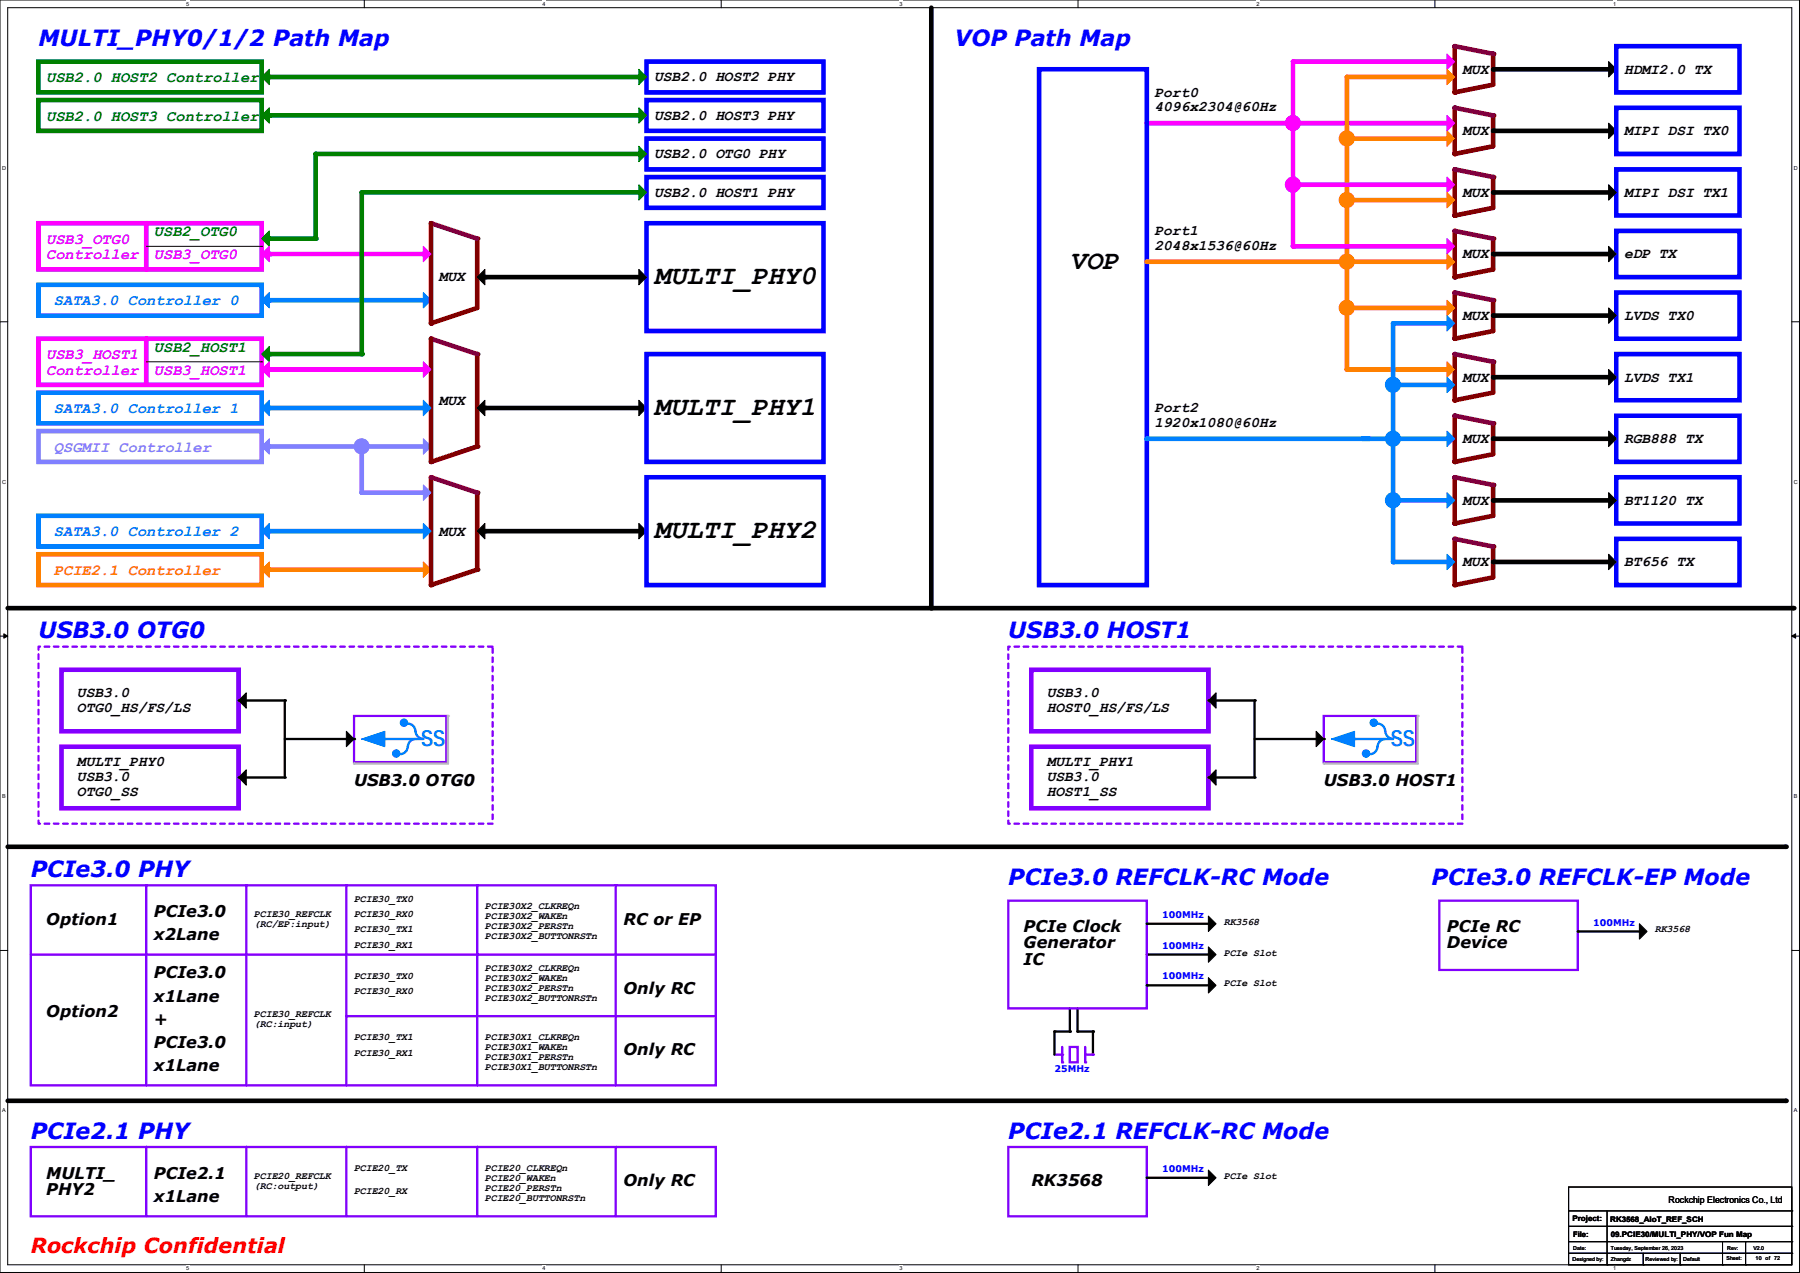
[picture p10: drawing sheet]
<svg xmlns="http://www.w3.org/2000/svg" width="297mm" height="210mm" viewBox="0 0 297 210" stroke-linecap="round" stroke-linejoin="round" font-family="sans-serif">
<path d="M0 0h296.9v209.9h-296.9zM1.3 1.3h294.4v207.4h-294.4z" fill="none" stroke="#000" stroke-width=".17"/>
<g fill="#fff">
<path d="M30.7 .1h.5v1h-.5z"/>
<path d="M30.7 208.8h.5v1h-.5z"/>
</g>
<path d="M60.1 0v1.3M60.1 208.7v1.2" fill="none" stroke="#000" stroke-width=".17"/>
<g fill="#fff">
<path d="M89.5 .1h.5v1h-.5z"/>
<path d="M89.5 208.8h.5v1h-.5z"/>
</g>
<path d="M119 0v1.3M119 208.7v1.2" fill="none" stroke="#000" stroke-width=".17"/>
<g fill="#fff">
<path d="M148.4 .1h.5v1h-.5z"/>
<path d="M148.4 208.8h.5v1h-.5z"/>
</g>
<path d="M177.9 0v1.3M177.9 208.7v1.2" fill="none" stroke="#000" stroke-width=".17"/>
<g fill="#fff">
<path d="M207.3 .1h.5v1h-.5z"/>
<path d="M207.3 208.8h.5v1h-.5z"/>
</g>
<path d="M236.8 0v1.3M236.8 208.7v1.2" fill="none" stroke="#000" stroke-width=".17"/>
<g fill="#fff">
<path d="M266.2 .1h.5v1h-.5z"/>
<path d="M266.2 208.8h.5v1h-.5z"/>
<path d="M.3 27.2h.7v1h-.7z"/>
<path d="M296 27.2h.6v1h-.6z"/>
<path d="M.3 79h.7v1h-.7z"/>
<path d="M296 79h.6v1h-.6z"/>
</g>
<path d="M0 53.1h1.3M295.7 53.1h1.2" fill="none" stroke="#000" stroke-width=".17"/>
<g fill="#fff">
<path d="M.3 130.9h.6v1h-.6z"/>
<path d="M296 130.9h.6v1h-.6z"/>
</g>
<path d="M0 104.9h1.3M295.7 104.9h1.2" fill="none" stroke="#000" stroke-width=".17"/>
<path d="M.6 104.6l.7 .3-.7 .4zM295.7 104.9l.6-.3v.7z" fill="#000" stroke="#000" stroke-width=".17"/>
<g fill="#fff">
<path d="M.3 182.7h.6v1h-.6z"/>
<path d="M296 182.7h.5v1h-.5z"/>
</g>
<path d="M0 156.8h1.3M295.7 156.8h1.2" fill="none" stroke="#000" stroke-width=".17"/>
<path d="M106.7 36.8h29.2v17.8h-29.2z" fill="none" stroke="#00f" stroke-width=".76"/>
<path d="M6.3 47h36.9v5.1h-36.9z" fill="none" stroke="#0080ff" stroke-width=".76"/>
<path d="M6.3 71.1h36.9v5.1h-36.9zM44.4 73.7h25.4" fill="none" stroke="#8080ff" stroke-width=".76"/>
<path d="M6.3 91.4h36.9v5.1h-36.9z" fill="none" stroke="#ff8000" stroke-width=".76"/>
<circle cx="44.4" cy="73.7" r=".38" fill="#8080ff"/>
<path d="M69.8 72.4l1.3 1.3-1.3 1.2z" fill-rule="evenodd" fill="#8080ff" stroke="#8080ff" stroke-width=".17"/>
<path d="M44.4 94h25.4" fill="none" stroke="#ff8000" stroke-width=".76"/>
<circle cx="44.5" cy="94" r=".38" fill="#ff8000"/>
<path d="M69.8 92.7l1.3 1.3-1.3 1.2z" fill-rule="evenodd" fill="#ff8000" stroke="#ff8000" stroke-width=".17"/>
<path d="M59.7 73.7v7.6" fill="none" stroke="#8080ff" stroke-width=".76"/>
<circle cx="59.7" cy="81.3" r=".38" fill="#8080ff"/>
<path d="M80 45.7h25.4M80 87.6h25.4" fill="none" stroke="#000" stroke-width=".76"/>
<g fill="#000">
<circle cx="80" cy="45.7" r=".38"/>
<circle cx="80" cy="87.6" r=".38"/>
</g>
<g fill="#000" stroke="#000" stroke-width=".17">
<path d="M105.4 44.4l1.3 1.3-1.3 1.3z" fill-rule="evenodd"/>
<path d="M105.4 86.4l1.3 1.2-1.3 1.3z" fill-rule="evenodd"/>
</g>
<path d="M6.3 36.8h36.9v7.6h-36.9z" fill="none" stroke="#f0f" stroke-width=".76"/>
<path d="M44.4 49.5h25.4" fill="none" stroke="#0080ff" stroke-width=".76"/>
<circle cx="44.4" cy="49.5" r=".38" fill="#0080ff"/>
<path d="M69.8 48.3l1.3 1.2-1.3 1.3z" fill-rule="evenodd" fill="#0080ff" stroke="#0080ff" stroke-width=".17"/>
<path d="M78.7 39.4v11.4" fill="none" stroke="#800000" stroke-width=".76"/>
<circle cx="78.7" cy="39.4" r=".38" fill="#800000"/>
<path d="M71.1 36.8l7.6 2.6" fill="none" stroke="#800040" stroke-width=".76"/>
<circle cx="71.1" cy="36.8" r=".38" fill="#800040"/>
<path d="M71.1 36.8v16.5" fill="none" stroke="#800000" stroke-width=".76"/>
<circle cx="71.1" cy="53.3" r=".38" fill="#800000"/>
<path d="M78.7 50.8l-7.6 2.5" fill="none" stroke="#800000" stroke-width=".76"/>
<circle cx="71.1" cy="53.3" r=".38" fill="#800000"/>
<path d="M78.7 58.4v15.3" fill="none" stroke="#800000" stroke-width=".76"/>
<circle cx="78.7" cy="58.4" r=".38" fill="#800000"/>
<path d="M71.1 55.9l7.6 2.5" fill="none" stroke="#800040" stroke-width=".76"/>
<circle cx="71.1" cy="55.9" r=".38" fill="#800040"/>
<path d="M71.1 55.9v20.3" fill="none" stroke="#800000" stroke-width=".76"/>
<circle cx="71.1" cy="76.2" r=".38" fill="#800000"/>
<path d="M78.7 73.7l-7.6 2.5" fill="none" stroke="#800000" stroke-width=".76"/>
<circle cx="78.7" cy="73.7" r=".38" fill="#800000"/>
<path d="M78.7 81.3v12.7" fill="none" stroke="#800000" stroke-width=".76"/>
<circle cx="78.7" cy="81.3" r=".38" fill="#800000"/>
<path d="M71.1 78.7v17.8" fill="none" stroke="#800000" stroke-width=".76"/>
<circle cx="71.1" cy="96.5" r=".38" fill="#800000"/>
<path d="M71.1 78.7l7.6 2.6" fill="none" stroke="#800040" stroke-width=".76"/>
<circle cx="71.1" cy="78.7" r=".38" fill="#800040"/>
<path d="M78.7 94l-7.6 2.5" fill="none" stroke="#800000" stroke-width=".76"/>
<circle cx="78.7" cy="94" r=".38" fill="#800000"/>
<path d="M106.7 78.7h29.2v17.8h-29.2z" fill="none" stroke="#00f" stroke-width=".76"/>
<g fill="#0080ff" stroke="#0080ff" stroke-width=".17">
<circle cx="65.4" cy="124.3" r=".61"/>
<circle cx="225.4" cy="124.3" r=".61"/>
</g>
<path d="M189.2 157.5h10.2M177.8 166.4v3.8h2.5v3.8" fill="none" stroke="#000" stroke-width=".38"/>
<g fill="#000">
<circle cx="189.2" cy="157.5" r=".19"/>
<circle cx="177.8" cy="170.2" r=".19"/>
<circle cx="180.3" cy="170.2" r=".19"/>
</g>
<path d="M175.3 172.7v2.6M176.5 172.7h1.3v2.6h-1.3z" fill="none" stroke="#8000ff" stroke-width=".38"/>
<circle cx="175.3" cy="175.3" r=".19" fill="#8000ff"/>
<path d="M174 174h1.3" fill="none" stroke="#8000ff" stroke-width=".38"/>
<circle cx="175.3" cy="174" r=".19" fill="#8000ff"/>
<path d="M179.1 172.7v2.6" fill="none" stroke="#8000ff" stroke-width=".38"/>
<circle cx="179.1" cy="175.3" r=".19" fill="#8000ff"/>
<path d="M179.1 174h1.2" fill="none" stroke="#8000ff" stroke-width=".38"/>
<circle cx="180.3" cy="174" r=".19" fill="#8000ff"/>
<path d="M176.5 166.4v3.8h-2.5v3.8M189.2 194.3h10.2" fill="none" stroke="#000" stroke-width=".38"/>
<g fill="#000">
<circle cx="174" cy="170.2" r=".19"/>
<circle cx="176.5" cy="170.2" r=".19"/>
<circle cx="189.2" cy="194.3" r=".19"/>
</g>
<path d="M101.6 146v33.1M166.4 189.2h22.8v11.5h-22.8z" fill="none" stroke="#8000ff" stroke-width=".38"/>
<path d="M199.4 193l1.3 1.3-1.3 1.3z" fill-rule="evenodd" fill="#000" stroke="#000" stroke-width=".17"/>
<circle cx="101.6" cy="146.1" r=".19" fill="#8000ff"/>
<path d="M5.1 146h113v33.1h-113zM5.1 157.5h73.6" fill="none" stroke="#8000ff" stroke-width=".38"/>
<circle cx="78.7" cy="157.5" r=".19" fill="#8000ff"/>
<path d="M24.1 146v33.1" fill="none" stroke="#8000ff" stroke-width=".38"/>
<circle cx="24.1" cy="146.1" r=".19" fill="#8000ff"/>
<path d="M57.1 146v33.1" fill="none" stroke="#8000ff" stroke-width=".38"/>
<circle cx="57.1" cy="146.1" r=".19" fill="#8000ff"/>
<path d="M78.7 146v33.1" fill="none" stroke="#8000ff" stroke-width=".38"/>
<circle cx="78.7" cy="146.1" r=".19" fill="#8000ff"/>
<path d="M78.7 157.5h39.4" fill="none" stroke="#8000ff" stroke-width=".38"/>
<circle cx="78.7" cy="157.5" r=".19" fill="#8000ff"/>
<path d="M57.1 167.6h61" fill="none" stroke="#8000ff" stroke-width=".38"/>
<circle cx="57.1" cy="167.6" r=".19" fill="#8000ff"/>
<path d="M40.6 146v33.1" fill="none" stroke="#8000ff" stroke-width=".38"/>
<circle cx="40.6" cy="146.1" r=".19" fill="#8000ff"/>
<path d="M40.6 189.2v11.5" fill="none" stroke="#8000ff" stroke-width=".38"/>
<circle cx="40.6" cy="189.2" r=".19" fill="#8000ff"/>
<path d="M5.1 189.2h113v11.5h-113zM24.1 189.2v11.5" fill="none" stroke="#8000ff" stroke-width=".38"/>
<circle cx="24.1" cy="189.2" r=".19" fill="#8000ff"/>
<path d="M57.1 189.2v11.5" fill="none" stroke="#8000ff" stroke-width=".38"/>
<circle cx="57.2" cy="189.2" r=".19" fill="#8000ff"/>
<path d="M78.7 189.2v11.5" fill="none" stroke="#8000ff" stroke-width=".38"/>
<circle cx="78.7" cy="189.2" r=".19" fill="#8000ff"/>
<path d="M101.6 189.2v11.5" fill="none" stroke="#8000ff" stroke-width=".38"/>
<circle cx="101.6" cy="189.2" r=".19" fill="#8000ff"/>
<path d="M166.4 106.7h74.9v29.2h-74.9z" fill="none" stroke="#8000ff" stroke-width=".38" stroke-dasharray=".8 .8"/>
<path d="M10.2 110.5h29.2v10.1h-29.2z" fill="none" stroke="#8000ff" stroke-width=".76"/>
<circle cx="66.7" cy="119.2" r=".61" fill="#0080ff" stroke="#0080ff" stroke-width=".17"/>
<path d="M67.3 119.4a1.25 1.25 0 0 1 1.2 1.2M63.5 121.9h6.3M67.3 123.2a1.25 1.25 0 0 1-1.3 1.2M68.6 120.6a1.25 1.25 0 0 0 1.2 1.3M68.6 121.9a1.25 1.25 0 0 0-1.3 1.3" fill="none" stroke="#0080ff" stroke-width=".38"/>
<path d="M58.4 118.1h15.3v7.6h-15.3z" fill="none" stroke="#8000ff" stroke-width=".38"/>
<circle cx="63.5" cy="121.9" r=".19" fill="#0080ff"/>
<path d="M59.7 121.9l3.8-1.3v2.6l-3.8-1.3h1.3z" fill-rule="evenodd" fill="#0080ff" stroke="#0080ff" stroke-width=".17"/>
<path d="M73.9 118.1v7.9" fill="none" stroke="#c0c0c0" stroke-width=".38"/>
<circle cx="73.9" cy="118.1" r=".19" fill="#c0c0c0"/>
<path d="M58.4 126h15.5" fill="none" stroke="#c0c0c0" stroke-width=".38"/>
<circle cx="58.4" cy="126" r=".19" fill="#c0c0c0"/>
<path d="M170.2 110.5h29.2v10.1h-29.2zM10.2 123.2h29.2v10.1h-29.2z" fill="none" stroke="#8000ff" stroke-width=".76"/>
<path d="M39.4 115.6h7.6v12.7h-7.6M47 121.9h11.4" fill="none" stroke="#000" stroke-width=".38"/>
<g fill="#000">
<circle cx="47" cy="115.6" r=".19"/>
<circle cx="47" cy="128.3" r=".19"/>
<circle cx="58.4" cy="121.9" r=".19"/>
</g>
<g fill="#000" stroke="#000" stroke-width=".17">
<path d="M39.4 115.6l1.2-1.3v2.5z" fill-rule="evenodd"/>
<path d="M39.4 128.3l1.2-1.3v2.5z" fill-rule="evenodd"/>
<path d="M57.1 120.6l1.3 1.3-1.3 1.3z" fill-rule="evenodd"/>
</g>
<circle cx="226.7" cy="119.2" r=".61" fill="#0080ff" stroke="#0080ff" stroke-width=".17"/>
<path d="M227.3 119.4a1.25 1.25 0 0 1 1.3 1.2M223.5 121.9h6.4M227.3 123.2a1.25 1.25 0 0 1-1.2 1.2M228.6 120.6a1.25 1.25 0 0 0 1.3 1.3M228.6 121.9a1.25 1.25 0 0 0-1.3 1.3" fill="none" stroke="#0080ff" stroke-width=".38"/>
<path d="M218.4 118.1h15.3v7.6h-15.3z" fill="none" stroke="#8000ff" stroke-width=".38"/>
<circle cx="223.5" cy="121.9" r=".19" fill="#0080ff"/>
<path d="M219.7 121.9l3.8-1.3v2.6l-3.8-1.3h1.3z" fill-rule="evenodd" fill="#0080ff" stroke="#0080ff" stroke-width=".17"/>
<path d="M233.9 118.1v7.9" fill="none" stroke="#c0c0c0" stroke-width=".38"/>
<circle cx="233.9" cy="118.1" r=".19" fill="#c0c0c0"/>
<path d="M218.4 126h15.5" fill="none" stroke="#c0c0c0" stroke-width=".38"/>
<circle cx="218.4" cy="126" r=".19" fill="#c0c0c0"/>
<path d="M170.2 123.2h29.2v10.1h-29.2z" fill="none" stroke="#8000ff" stroke-width=".76"/>
<path d="M199.4 115.6h7.6v12.7h-7.6M207 121.9h11.4M189.2 152.4h10.2M260.3 153.7h10.2M189.2 162.6h10.2" fill="none" stroke="#000" stroke-width=".38"/>
<g fill="#000">
<circle cx="153.7" cy="100.3" r=".38"/>
<circle cx="207" cy="115.6" r=".19"/>
<circle cx="295.9" cy="100.3" r=".38"/>
<circle cx="207" cy="128.3" r=".19"/>
<circle cx="218.4" cy="121.9" r=".19"/>
<circle cx="294.6" cy="139.7" r=".38"/>
<circle cx="189.2" cy="152.4" r=".19"/>
<circle cx="260.3" cy="153.7" r=".19"/>
<circle cx="189.2" cy="162.6" r=".19"/>
<circle cx="294.6" cy="181.6" r=".38"/>
</g>
<g fill="#000" stroke="#000" stroke-width=".17">
<path d="M199.4 115.6l1.3-1.3v2.5z" fill-rule="evenodd"/>
<path d="M199.4 128.3l1.3-1.3v2.5z" fill-rule="evenodd"/>
<path d="M217.2 120.6l1.2 1.3-1.2 1.3z" fill-rule="evenodd"/>
<path d="M199.4 151.1l1.3 1.3-1.3 1.3z" fill-rule="evenodd"/>
<path d="M199.4 156.2l1.3 1.3-1.3 1.2z" fill-rule="evenodd"/>
<path d="M270.5 152.4l1.3 1.3-1.3 1.2z" fill-rule="evenodd"/>
<path d="M199.4 161.3l1.3 1.3-1.3 1.2z" fill-rule="evenodd"/>
</g>
<path d="M6.3 106.7h75v29.2h-75z" fill="none" stroke="#8000ff" stroke-width=".38" stroke-dasharray=".8 .8"/>
<path d="M166.4 148.6h22.8v17.8h-22.8zM237.5 148.6h22.8v11.4h-22.8z" fill="none" stroke="#8000ff" stroke-width=".38"/>
<path d="M153.7 1.3v99M1.3 100.3h294.6M1.3 139.7h293.3M1.3 181.6h293.3" fill="none" stroke="#000" stroke-width=".76"/>
<path d="M6.3 85.1h36.9v5.1h-36.9zM44.4 87.6h25.4" fill="none" stroke="#0080ff" stroke-width=".76"/>
<circle cx="44.4" cy="87.6" r=".38" fill="#0080ff"/>
<path d="M69.8 86.4l1.3 1.2-1.3 1.3z" fill-rule="evenodd" fill="#0080ff" stroke="#0080ff" stroke-width=".17"/>
<path d="M69.8 80l1.3 1.3-1.3 1.2z" fill-rule="evenodd" fill="#8080ff" stroke="#8080ff" stroke-width=".17"/>
<path d="M59.7 81.3h10.1" fill="none" stroke="#8080ff" stroke-width=".76"/>
<circle cx="59.7" cy="81.3" r=".38" fill="#8080ff"/>
<path d="M6.3 64.8h36.9v5h-36.9zM44.4 67.3h25.4" fill="none" stroke="#0080ff" stroke-width=".76"/>
<circle cx="44.5" cy="67.3" r=".38" fill="#0080ff"/>
<path d="M69.8 66l1.3 1.3-1.3 1.3z" fill-rule="evenodd" fill="#0080ff" stroke="#0080ff" stroke-width=".17"/>
<path d="M24.1 36.8v7.6M6.3 55.9h36.9v7.6h-36.9z" fill="none" stroke="#f0f" stroke-width=".76"/>
<circle cx="24.1" cy="36.8" r=".38" fill="#f0f"/>
<path d="M24.1 40.6h19.1M43.2 40.6h.1" fill="none" stroke="#000" stroke-width=".17"/>
<path d="M24.1 55.9v7.6" fill="none" stroke="#f0f" stroke-width=".76"/>
<circle cx="24.1" cy="55.9" r=".38" fill="#f0f"/>
<path d="M24.1 59.7h19.1M43.2 59.7h.1" fill="none" stroke="#000" stroke-width=".17"/>
<path d="M44.4 61h25.4" fill="none" stroke="#f0f" stroke-width=".76"/>
<circle cx="44.4" cy="61" r=".38" fill="#f0f"/>
<path d="M44.4 41.9h25.4" fill="none" stroke="#f0f" stroke-width=".76"/>
<circle cx="44.4" cy="41.9" r=".38" fill="#f0f"/>
<path d="M44.4 39.4h7.7" fill="none" stroke="#008000" stroke-width=".76"/>
<circle cx="44.4" cy="39.4" r=".38" fill="#008000"/>
<path d="M44.4 58.4h15.3" fill="none" stroke="#008000" stroke-width=".76"/>
<circle cx="44.4" cy="58.4" r=".38" fill="#008000"/>
<path d="M6.3 16.5h36.9v5.1h-36.9zM6.3 10.2h36.9v5h-36.9zM44.4 12.7h61" fill="none" stroke="#008000" stroke-width=".76"/>
<path d="M106.7 16.5h29.2v5.1h-29.2zM106.7 10.2h29.2v5h-29.2zM106.7 29.2h29.2v5.1h-29.2zM106.7 22.9h29.2v5h-29.2z" fill="none" stroke="#00f" stroke-width=".76"/>
<g fill="#008000" stroke="#008000" stroke-width=".17">
<path d="M105.4 11.4l1.3 1.3-1.3 1.3z" fill-rule="evenodd"/>
<path d="M105.4 17.8l1.3 1.2-1.3 1.3z" fill-rule="evenodd"/>
<path d="M105.4 24.1l1.3 1.3-1.3 1.3z" fill-rule="evenodd"/>
<path d="M105.4 30.5l1.3 1.2-1.3 1.3z" fill-rule="evenodd"/>
</g>
<circle cx="44.5" cy="12.7" r=".38" fill="#008000"/>
<path d="M44.4 19h61" fill="none" stroke="#008000" stroke-width=".76"/>
<circle cx="44.5" cy="19" r=".38" fill="#008000"/>
<path d="M52.1 25.4h53.3" fill="none" stroke="#008000" stroke-width=".76"/>
<circle cx="52.1" cy="25.4" r=".38" fill="#008000"/>
<path d="M59.7 31.7h45.7" fill="none" stroke="#008000" stroke-width=".76"/>
<circle cx="59.7" cy="31.7" r=".38" fill="#008000"/>
<path d="M59.7 31.7v26.7" fill="none" stroke="#008000" stroke-width=".76"/>
<circle cx="59.7" cy="58.4" r=".38" fill="#008000"/>
<path d="M52.1 25.4v14" fill="none" stroke="#008000" stroke-width=".76"/>
<circle cx="52.1" cy="39.4" r=".38" fill="#008000"/>
<g fill="#f0f" stroke="#f0f" stroke-width=".17">
<path d="M69.8 59.7l1.3 1.3-1.3 1.2z" fill-rule="evenodd"/>
<path d="M69.8 40.6l1.3 1.3-1.3 1.3z" fill-rule="evenodd"/>
<path d="M43.2 41.9l1.2-1.3v2.6z" fill-rule="evenodd"/>
<path d="M43.2 61l1.2-1.3v2.5z" fill-rule="evenodd"/>
</g>
<g fill="#008000" stroke="#008000" stroke-width=".17">
<path d="M43.2 12.7l1.2-1.3v2.6z" fill-rule="evenodd"/>
<path d="M43.2 19l1.2-1.2v2.5z" fill-rule="evenodd"/>
<path d="M43.2 39.4l1.2-1.3v2.5z" fill-rule="evenodd"/>
<path d="M43.2 58.4l1.2-1.3v2.6z" fill-rule="evenodd"/>
</g>
<g fill="#0080ff" stroke="#0080ff" stroke-width=".17">
<path d="M43.2 49.5l1.2-1.2v2.5z" fill-rule="evenodd"/>
<path d="M43.2 67.3l1.2-1.3v2.6z" fill-rule="evenodd"/>
<path d="M44.4 86.4v2.5l-1.2-1.3z" fill-rule="evenodd"/>
</g>
<path d="M44.4 92.7v2.5l-1.2-1.2z" fill-rule="evenodd" fill="#ff8000" stroke="#ff8000" stroke-width=".17"/>
<g fill="#8080ff" stroke="#8080ff" stroke-width=".17">
<path d="M43.2 73.7l1.2-1.3v2.5z" fill-rule="evenodd"/>
<circle cx="59.7" cy="73.6" r="1.25"/>
</g>
<g fill="#000" stroke="#000" stroke-width=".17">
<path d="M80 44.4v2.6l-1.3-1.3z" fill-rule="evenodd"/>
<path d="M80 66v2.6l-1.3-1.3z" fill-rule="evenodd"/>
<path d="M105.4 66l1.3 1.3-1.3 1.3z" fill-rule="evenodd"/>
<path d="M80 86.4v2.5l-1.3-1.3z" fill-rule="evenodd"/>
</g>
<path d="M80 67.3h25.4" fill="none" stroke="#000" stroke-width=".76"/>
<circle cx="80" cy="67.3" r=".38" fill="#000"/>
<path d="M106.7 58.4h29.2v17.8h-29.2z" fill="none" stroke="#00f" stroke-width=".76"/>
<path d="M246.4 8.9v5.1" fill="none" stroke="#800000" stroke-width=".76"/>
<circle cx="246.4" cy="8.9" r=".38" fill="#800000"/>
<path d="M246.4 14l-6.4 1.2" fill="none" stroke="#800000" stroke-width=".76"/>
<circle cx="240" cy="15.2" r=".38" fill="#800000"/>
<path d="M240 7.6v7.6" fill="none" stroke="#800000" stroke-width=".76"/>
<circle cx="240" cy="15.2" r=".38" fill="#800000"/>
<path d="M246.4 19v5.1" fill="none" stroke="#800000" stroke-width=".76"/>
<circle cx="246.4" cy="19.1" r=".38" fill="#800000"/>
<path d="M238.8 8.9l1.2 1.3-1.2 1.2z" fill-rule="evenodd" fill="#f0f" stroke="#f0f" stroke-width=".17"/>
<path d="M246.4 24.1l-6.4 1.3" fill="none" stroke="#800000" stroke-width=".76"/>
<circle cx="240" cy="25.4" r=".38" fill="#800000"/>
<path d="M240 17.8v7.6" fill="none" stroke="#800000" stroke-width=".76"/>
<circle cx="240" cy="25.4" r=".38" fill="#800000"/>
<path d="M213.4 10.2h25.4" fill="none" stroke="#f0f" stroke-width=".76"/>
<circle cx="213.4" cy="10.2" r=".38" fill="#f0f"/>
<path d="M265.4 10.2l1.3 1.2-1.3 1.3z" fill-rule="evenodd" fill="#000" stroke="#000" stroke-width=".17"/>
<path d="M246.4 11.4h19" fill="none" stroke="#000" stroke-width=".76"/>
<circle cx="246.4" cy="11.4" r=".38" fill="#000"/>
<path d="M238.8 11.4l1.2 1.3-1.2 1.3z" fill-rule="evenodd" fill="#ff8000" stroke="#ff8000" stroke-width=".17"/>
<path d="M222.2 12.7h16.6" fill="none" stroke="#ff8000" stroke-width=".76"/>
<circle cx="222.2" cy="12.7" r=".38" fill="#ff8000"/>
<circle cx="213.3" cy="20.3" r="1.25" fill="#f0f" stroke="#f0f" stroke-width=".17"/>
<path d="M246.4 29.2v5.1" fill="none" stroke="#800000" stroke-width=".76"/>
<circle cx="246.4" cy="29.2" r=".38" fill="#800000"/>
<path d="M238.8 19l1.2 1.3-1.2 1.3z" fill-rule="evenodd" fill="#f0f" stroke="#f0f" stroke-width=".17"/>
<path d="M246.4 34.3l-6.4 1.3" fill="none" stroke="#800000" stroke-width=".76"/>
<circle cx="240" cy="35.6" r=".38" fill="#800000"/>
<path d="M240 27.9v7.7" fill="none" stroke="#800000" stroke-width=".76"/>
<circle cx="240" cy="35.6" r=".38" fill="#800000"/>
<path d="M189.2 20.3h24.2" fill="none" stroke="#f0f" stroke-width=".76"/>
<circle cx="189.2" cy="20.3" r=".38" fill="#f0f"/>
<path d="M213.4 20.3h25.4" fill="none" stroke="#f0f" stroke-width=".76"/>
<circle cx="213.4" cy="20.3" r=".38" fill="#f0f"/>
<circle cx="222.2" cy="22.8" r="1.25" fill="#ff8000" stroke="#ff8000" stroke-width=".17"/>
<path d="M240 7.6l6.4 1.3" fill="none" stroke="#800040" stroke-width=".76"/>
<circle cx="240" cy="7.6" r=".38" fill="#800040"/>
<path d="M265.4 20.3l1.3 1.3-1.3 1.3z" fill-rule="evenodd" fill="#000" stroke="#000" stroke-width=".17"/>
<path d="M246.4 21.6h19" fill="none" stroke="#000" stroke-width=".76"/>
<circle cx="246.4" cy="21.6" r=".38" fill="#000"/>
<path d="M238.8 21.6l1.2 1.3-1.2 1.2z" fill-rule="evenodd" fill="#ff8000" stroke="#ff8000" stroke-width=".17"/>
<path d="M222.2 22.9h16.6" fill="none" stroke="#ff8000" stroke-width=".76"/>
<circle cx="222.2" cy="22.9" r=".38" fill="#ff8000"/>
<path d="M171.4 11.4h17.8v85.1h-17.8zM266.7 7.6h20.3v7.6h-20.3zM266.7 17.8h20.3v7.6h-20.3zM266.7 38.1h20.3v7.6h-20.3zM266.7 27.9h20.3v7.7h-20.3zM266.7 58.4h20.3v7.6h-20.3zM266.7 48.3h20.3v7.6h-20.3zM266.7 68.6h20.3v7.6h-20.3zM266.7 78.7h20.3v7.7h-20.3zM266.7 88.9h20.3v7.6h-20.3z" fill="none" stroke="#00f" stroke-width=".76"/>
<circle cx="213.3" cy="30.5" r="1.25" fill="#f0f" stroke="#f0f" stroke-width=".17"/>
<path d="M246.4 39.4v5" fill="none" stroke="#800000" stroke-width=".76"/>
<circle cx="246.4" cy="39.4" r=".38" fill="#800000"/>
<path d="M238.8 29.2l1.2 1.3-1.2 1.2z" fill-rule="evenodd" fill="#f0f" stroke="#f0f" stroke-width=".17"/>
<path d="M246.4 44.4l-6.4 1.3" fill="none" stroke="#800000" stroke-width=".76"/>
<circle cx="240" cy="45.7" r=".38" fill="#800000"/>
<path d="M240 38.1v7.6" fill="none" stroke="#800000" stroke-width=".76"/>
<circle cx="240" cy="45.7" r=".38" fill="#800000"/>
<path d="M222.2 12.7v48.3" fill="none" stroke="#ff8000" stroke-width=".76"/>
<circle cx="222.2" cy="61" r=".38" fill="#ff8000"/>
<path d="M213.4 30.5h25.4" fill="none" stroke="#f0f" stroke-width=".76"/>
<circle cx="213.4" cy="30.5" r=".38" fill="#f0f"/>
<circle cx="222.2" cy="33" r="1.25" fill="#ff8000" stroke="#ff8000" stroke-width=".17"/>
<path d="M240 17.8l6.4 1.2" fill="none" stroke="#800040" stroke-width=".76"/>
<circle cx="240" cy="17.8" r=".38" fill="#800040"/>
<path d="M265.4 30.5l1.3 1.2-1.3 1.3z" fill-rule="evenodd" fill="#000" stroke="#000" stroke-width=".17"/>
<path d="M246.4 31.7h19" fill="none" stroke="#000" stroke-width=".76"/>
<circle cx="246.4" cy="31.8" r=".38" fill="#000"/>
<path d="M238.8 31.7l1.2 1.3-1.2 1.3z" fill-rule="evenodd" fill="#ff8000" stroke="#ff8000" stroke-width=".17"/>
<path d="M222.2 33h16.6" fill="none" stroke="#ff8000" stroke-width=".76"/>
<circle cx="222.2" cy="33" r=".38" fill="#ff8000"/>
<path d="M213.4 10.2v30.4" fill="none" stroke="#f0f" stroke-width=".76"/>
<circle cx="213.4" cy="40.6" r=".38" fill="#f0f"/>
<path d="M246.4 49.5v5.1" fill="none" stroke="#800000" stroke-width=".76"/>
<circle cx="246.4" cy="49.5" r=".38" fill="#800000"/>
<path d="M238.8 39.4l1.2 1.2-1.2 1.3z" fill-rule="evenodd" fill="#f0f" stroke="#f0f" stroke-width=".17"/>
<path d="M246.4 54.6l-6.4 1.3" fill="none" stroke="#800000" stroke-width=".76"/>
<circle cx="240" cy="55.9" r=".38" fill="#800000"/>
<path d="M240 48.3v7.6" fill="none" stroke="#800000" stroke-width=".76"/>
<circle cx="240" cy="55.9" r=".38" fill="#800000"/>
<path d="M213.4 40.6h25.4" fill="none" stroke="#f0f" stroke-width=".76"/>
<circle cx="213.4" cy="40.6" r=".38" fill="#f0f"/>
<circle cx="222.2" cy="43.2" r="1.25" fill="#ff8000" stroke="#ff8000" stroke-width=".17"/>
<path d="M240 27.9l6.4 1.3" fill="none" stroke="#800040" stroke-width=".76"/>
<circle cx="240" cy="27.9" r=".38" fill="#800040"/>
<path d="M265.4 40.6l1.3 1.3-1.3 1.3z" fill-rule="evenodd" fill="#000" stroke="#000" stroke-width=".17"/>
<path d="M246.4 41.9h19" fill="none" stroke="#000" stroke-width=".76"/>
<circle cx="246.4" cy="41.9" r=".38" fill="#000"/>
<path d="M238.8 41.9l1.2 1.3-1.2 1.2z" fill-rule="evenodd" fill="#ff8000" stroke="#ff8000" stroke-width=".17"/>
<path d="M189.2 43.2h33" fill="none" stroke="#ff8000" stroke-width=".76"/>
<circle cx="189.2" cy="43.2" r=".38" fill="#ff8000"/>
<path d="M222.2 43.2h16.6" fill="none" stroke="#ff8000" stroke-width=".76"/>
<circle cx="222.2" cy="43.2" r=".38" fill="#ff8000"/>
<circle cx="222.2" cy="50.8" r="1.25" fill="#ff8000" stroke="#ff8000" stroke-width=".17"/>
<path d="M246.4 59.7v5.1" fill="none" stroke="#800000" stroke-width=".76"/>
<circle cx="246.4" cy="59.7" r=".38" fill="#800000"/>
<path d="M238.8 49.5l1.2 1.3-1.2 1.3z" fill-rule="evenodd" fill="#ff8000" stroke="#ff8000" stroke-width=".17"/>
<path d="M246.4 64.8l-6.4 1.2" fill="none" stroke="#800000" stroke-width=".76"/>
<circle cx="240" cy="66" r=".38" fill="#800000"/>
<path d="M240 58.4v7.6" fill="none" stroke="#800000" stroke-width=".76"/>
<circle cx="240" cy="66" r=".38" fill="#800000"/>
<path d="M222.2 50.8h16.6" fill="none" stroke="#ff8000" stroke-width=".76"/>
<circle cx="222.2" cy="50.8" r=".38" fill="#ff8000"/>
<path d="M240 38.1l6.4 1.3" fill="none" stroke="#800040" stroke-width=".76"/>
<circle cx="240" cy="38.1" r=".38" fill="#800040"/>
<path d="M265.4 50.8l1.3 1.3-1.3 1.2z" fill-rule="evenodd" fill="#000" stroke="#000" stroke-width=".17"/>
<path d="M246.4 52.1h19" fill="none" stroke="#000" stroke-width=".76"/>
<circle cx="246.4" cy="52.1" r=".38" fill="#000"/>
<path d="M238.8 52.1l1.2 1.2-1.2 1.3z" fill-rule="evenodd" fill="#0080ff" stroke="#0080ff" stroke-width=".17"/>
<path d="M229.9 53.3h8.9" fill="none" stroke="#0080ff" stroke-width=".76"/>
<circle cx="229.9" cy="53.3" r=".38" fill="#0080ff"/>
<path d="M246.4 69.8v5.1" fill="none" stroke="#800000" stroke-width=".76"/>
<circle cx="246.4" cy="69.9" r=".38" fill="#800000"/>
<path d="M238.8 59.7l1.2 1.3-1.2 1.2z" fill-rule="evenodd" fill="#ff8000" stroke="#ff8000" stroke-width=".17"/>
<path d="M246.4 74.9l-6.4 1.3" fill="none" stroke="#800000" stroke-width=".76"/>
<circle cx="240" cy="76.2" r=".38" fill="#800000"/>
<path d="M240 68.6v7.6" fill="none" stroke="#800000" stroke-width=".76"/>
<circle cx="240" cy="76.2" r=".38" fill="#800000"/>
<path d="M222.2 61h16.6" fill="none" stroke="#ff8000" stroke-width=".76"/>
<circle cx="222.2" cy="61" r=".38" fill="#ff8000"/>
<circle cx="229.8" cy="63.5" r="1.25" fill="#0080ff" stroke="#0080ff" stroke-width=".17"/>
<path d="M240 48.3l6.4 1.2" fill="none" stroke="#800040" stroke-width=".76"/>
<circle cx="240" cy="48.3" r=".38" fill="#800040"/>
<path d="M265.4 61l1.3 1.2-1.3 1.3z" fill-rule="evenodd" fill="#000" stroke="#000" stroke-width=".17"/>
<path d="M246.4 62.2h19" fill="none" stroke="#000" stroke-width=".76"/>
<circle cx="246.4" cy="62.2" r=".38" fill="#000"/>
<path d="M238.8 62.2l1.2 1.3-1.2 1.3z" fill-rule="evenodd" fill="#0080ff" stroke="#0080ff" stroke-width=".17"/>
<path d="M229.9 63.5h8.9" fill="none" stroke="#0080ff" stroke-width=".76"/>
<circle cx="229.9" cy="63.5" r=".38" fill="#0080ff"/>
<path d="M229.9 53.3v39.4" fill="none" stroke="#0080ff" stroke-width=".76"/>
<circle cx="229.9" cy="92.7" r=".38" fill="#0080ff"/>
<circle cx="229.8" cy="72.4" r="1.25" fill="#0080ff" stroke="#0080ff" stroke-width=".17"/>
<path d="M246.4 80v5.1" fill="none" stroke="#800000" stroke-width=".76"/>
<circle cx="246.4" cy="80" r=".38" fill="#800000"/>
<path d="M246.4 85.1l-6.4 1.3" fill="none" stroke="#800000" stroke-width=".76"/>
<circle cx="240" cy="86.4" r=".38" fill="#800000"/>
<path d="M240 78.7v7.7" fill="none" stroke="#800000" stroke-width=".76"/>
<circle cx="240" cy="86.4" r=".38" fill="#800000"/>
<path d="M240 58.4l6.4 1.3" fill="none" stroke="#800040" stroke-width=".76"/>
<circle cx="240" cy="58.4" r=".38" fill="#800040"/>
<path d="M238.8 71.1l1.2 1.3-1.2 1.3z" fill-rule="evenodd" fill="#0080ff" stroke="#0080ff" stroke-width=".17"/>
<path d="M265.4 71.1l1.3 1.3-1.3 1.3z" fill-rule="evenodd" fill="#000" stroke="#000" stroke-width=".17"/>
<path d="M189.2 72.4h36.9" fill="none" stroke="#0080ff" stroke-width=".76"/>
<circle cx="189.2" cy="72.4" r=".38" fill="#0080ff"/>
<path d="M224.8 72.4h14" fill="none" stroke="#0080ff" stroke-width=".76"/>
<circle cx="224.8" cy="72.4" r=".38" fill="#0080ff"/>
<path d="M246.4 72.4h19" fill="none" stroke="#000" stroke-width=".76"/>
<circle cx="246.4" cy="72.4" r=".38" fill="#000"/>
<circle cx="229.8" cy="82.5" r="1.25" fill="#0080ff" stroke="#0080ff" stroke-width=".17"/>
<path d="M246.4 90.2v5" fill="none" stroke="#800000" stroke-width=".76"/>
<circle cx="246.4" cy="90.2" r=".38" fill="#800000"/>
<path d="M246.4 95.2l-6.4 1.3" fill="none" stroke="#800000" stroke-width=".76"/>
<circle cx="240" cy="96.5" r=".38" fill="#800000"/>
<path d="M240 88.9v7.6" fill="none" stroke="#800000" stroke-width=".76"/>
<circle cx="240" cy="96.5" r=".38" fill="#800000"/>
<path d="M240 68.6l6.4 1.2" fill="none" stroke="#800040" stroke-width=".76"/>
<circle cx="240" cy="68.6" r=".38" fill="#800040"/>
<path d="M238.8 81.3l1.2 1.2-1.2 1.3z" fill-rule="evenodd" fill="#0080ff" stroke="#0080ff" stroke-width=".17"/>
<path d="M265.4 81.3l1.3 1.2-1.3 1.3z" fill-rule="evenodd" fill="#000" stroke="#000" stroke-width=".17"/>
<path d="M229.9 82.5h8.9" fill="none" stroke="#0080ff" stroke-width=".76"/>
<circle cx="229.9" cy="82.6" r=".38" fill="#0080ff"/>
<path d="M246.4 82.5h19" fill="none" stroke="#000" stroke-width=".76"/>
<circle cx="246.4" cy="82.5" r=".38" fill="#000"/>
<path d="M240 78.7l6.4 1.3" fill="none" stroke="#800040" stroke-width=".76"/>
<circle cx="240" cy="78.7" r=".38" fill="#800040"/>
<path d="M238.8 91.4l1.2 1.3-1.2 1.3z" fill-rule="evenodd" fill="#0080ff" stroke="#0080ff" stroke-width=".17"/>
<path d="M265.4 91.4l1.3 1.3-1.3 1.3z" fill-rule="evenodd" fill="#000" stroke="#000" stroke-width=".17"/>
<path d="M229.9 92.7h8.9" fill="none" stroke="#0080ff" stroke-width=".76"/>
<circle cx="229.9" cy="92.7" r=".38" fill="#0080ff"/>
<path d="M246.4 92.7h19" fill="none" stroke="#000" stroke-width=".76"/>
<circle cx="246.4" cy="92.7" r=".38" fill="#000"/>
<path d="M240 88.9l6.4 1.3" fill="none" stroke="#800040" stroke-width=".76"/>
<circle cx="240" cy="88.9" r=".38" fill="#800040"/>
<g fill="none" stroke="#000" stroke-width=".17">
<path d="M258.8 195.8h36.9v12.9h-36.9zM258.8 199.8h36.9M265.2 199.8v8.9M295.7 199.8h.1M258.8 202.3h36.9M258.8 204.9h36.9M258.8 206.8h36.9M265.2 208.7h.1M271.1 208.7h.1M271.1 206.8v1.9M277.2 208.7h.1M277.2 206.8v1.9"/>
<path d="M284.2 208.7h.1M284.2 204.9v3.8M288 208.7h.1M288 204.9v3.8M295.7 202.3h.1M295.7 204.9h.1M295.7 206.8h.1"/>
</g>
<g font-size="4.4">
<text x="107.9" y="46.9">MULTI_PHY0</text>
<text x="176.5" y="44.4">VOP</text>
<text x="107.9" y="68.5">MULTI_PHY1</text>
<text x="107.9" y="88.8">MULTI_PHY2</text>
</g>
<g font-size="3.7" fill="#00f">
<text x="6.3" y="7.5">MULTI_PHY0/1/2 Path Map</text>
<text x="157.5" y="7.5">VOP Path Map</text>
<text x="6.3" y="105.3">USB3.0 OTG0</text>
<text x="166.4" y="105.3">USB3.0 HOST1</text>
<text x="5.1" y="144.7">PCIe3.0 PHY</text>
<text x="166.4" y="146">PCIe3.0 REFCLK-RC Mode</text>
<text x="236.2" y="146">PCIe3.0 REFCLK-EP Mode</text>
<text x="5.1" y="187.9">PCIe2.1 PHY</text>
<text x="166.4" y="187.9">PCIe2.1 REFCLK-RC Mode</text>
</g>
<g font-size="3.7" fill="#0080ff">
<text x="69.5" y="123">SS</text>
<text x="229.5" y="123">SS</text>
</g>
<text font-size="3.4" fill="#f00" x="5.1" y="206.7">Rockchip Confidential</text>
<g font-size="2.7">
<text x="58.4" y="129.7">USB3.0 OTG0</text>
<text x="218.4" y="129.7">USB3.0 HOST1</text>
<text x="7.6" y="152.5">Option1</text>
<text x="25.4" y="151.3">PCIe3.0</text>
<text x="25.4" y="155.1">x2Lane</text>
<text x="102.9" y="152.5">RC or EP</text>
<text x="168.9" y="153.8">PCIe Clock</text>
<text x="238.8" y="153.8">PCIe RC</text>
<text x="25.4" y="161.4">PCIe3.0</text>
<text x="168.9" y="156.5">Generator</text>
<text x="168.9" y="159.1">IC</text>
<text x="238.8" y="156.5">Device</text>
<text x="7.6" y="167.8">Option2</text>
<text x="25.4" y="165.2">x1Lane</text>
<text x="102.9" y="164">Only RC</text>
<text x="25.4" y="169">+</text>
<text x="25.4" y="172.8">PCIe3.0</text>
<text x="25.4" y="176.7">x1Lane</text>
<text x="102.9" y="174.1">Only RC</text>
<text x="7.6" y="194.4">MULTI_</text>
<text x="7.6" y="197.1">PHY2</text>
<text x="25.4" y="194.4">PCIe2.1</text>
<text x="102.9" y="195.7">Only RC</text>
<text x="170.2" y="195.7">RK3568</text>
<text x="25.4" y="198.2">x1Lane</text>
</g>
<g font-size="2.5" fill="#008000">
<text x="7.6" y="13.5">USB2.0 HOST2 Controller</text>
<text x="7.6" y="19.9">USB2.0 HOST3 Controller</text>
<text x="25.4" y="38.9">USB2_OTG0</text>
<text x="25.4" y="58">USB2_HOST1</text>
</g>
<g font-size="2.5" fill="#f0f">
<text x="7.6" y="40.2">USB3_OTG0</text>
<text x="7.6" y="42.8">Controller</text>
<text x="25.4" y="42.8">USB3_OTG0</text>
<text x="7.6" y="59.3">USB3_HOST1</text>
<text x="7.6" y="61.8">Controller</text>
<text x="25.4" y="61.8">USB3_HOST1</text>
</g>
<g font-size="2.5" fill="#0080ff">
<text x="8.9" y="50.4">SATA3.0 Controller 0</text>
<text x="8.9" y="68.2">SATA3.0 Controller 1</text>
<text x="8.9" y="88.5">SATA3.0 Controller 2</text>
</g>
<text font-size="2.5" fill="#8080ff" x="8.9" y="74.5">QSGMII Controller</text>
<text font-size="2.5" fill="#ff8000" x="8.9" y="94.8">PCIE2.1 Controller</text>
<g font-size="2.4">
<text x="107.9" y="13.4">USB2.0 HOST2 PHY</text>
<text x="190.5" y="16">Port0</text>
<text x="241.3" y="12.1">MUX</text>
<text x="268" y="12.1">HDMI2.0 TX</text>
<text x="107.9" y="19.8">USB2.0 HOST3 PHY</text>
<text x="190.5" y="18.4">4096x2304@60Hz</text>
<text x="241.3" y="22.3">MUX</text>
<text x="268" y="22.3">MIPI DSI TX0</text>
<text x="107.9" y="26.1">USB2.0 OTG0 PHY</text>
<text x="107.9" y="32.5">USB2.0 HOST1 PHY</text>
<text x="241.3" y="32.5">MUX</text>
<text x="268" y="32.5">MIPI DSI TX1</text>
<text x="190.5" y="38.8">Port1</text>
<text x="190.5" y="41.2">2048x1536@60Hz</text>
<text x="72.4" y="46.4">MUX</text>
<text x="241.3" y="42.6">MUX</text>
<text x="268" y="42.6">eDP TX</text>
<text x="241.3" y="52.8">MUX</text>
<text x="268" y="52.8">LVDS TX0</text>
<text x="241.3" y="62.9">MUX</text>
<text x="268" y="62.9">LVDS TX1</text>
<text x="72.4" y="66.8">MUX</text>
<text x="190.5" y="68">Port2</text>
<text x="190.5" y="70.4">1920x1080@60Hz</text>
<text x="241.3" y="73.1">MUX</text>
<text x="268" y="73.1">RGB888 TX</text>
<text x="241.3" y="83.3">MUX</text>
<text x="268" y="83.3">BT1120 TX</text>
<text x="72.4" y="88.3">MUX</text>
<text x="241.3" y="93.4">MUX</text>
<text x="268" y="93.4">BT656 TX</text>
<text x="12.7" y="115">USB3.0</text>
<text x="12.7" y="117.4">OTG0_HS/FS/LS</text>
<text x="172.7" y="115">USB3.0</text>
<text x="172.7" y="117.4">HOST0_HS/FS/LS</text>
<text x="12.7" y="126.4">MULTI_PHY0</text>
<text x="12.7" y="128.9">USB3.0</text>
<text x="12.7" y="131.3">OTG0_SS</text>
<text x="172.7" y="126.4">MULTI_PHY1</text>
<text x="172.7" y="128.9">USB3.0</text>
<text x="172.7" y="131.3">HOST1_SS</text>
</g>
<g font-size="1.7">
<text x="58.4" y="148.8">PCIE30_TX0</text>
<text x="41.9" y="151.3">PCIE30_REFCLK</text>
<text x="41.9" y="153">(RC/EP:input)</text>
<text x="58.4" y="151.3">PCIE30_RX0</text>
<text x="58.4" y="153.8">PCIE30_TX1</text>
<text x="80" y="150">PCIE30X2_CLKREQn</text>
<text x="80" y="151.7">PCIE30X2_WAKEn</text>
<text x="80" y="153.3">PCIE30X2_PERSTn</text>
<text x="80" y="155">PCIE30X2_BUTTONRSTn</text>
<text x="201.9" y="152.6">RK3568</text>
<text x="273" y="153.8">RK3568</text>
<text x="58.4" y="161.5">PCIE30_TX0</text>
<text x="58.4" y="156.4">PCIE30_RX1</text>
<text x="80" y="160.2">PCIE30X2_CLKREQn</text>
<text x="80" y="161.8">PCIE30X2_WAKEn</text>
<text x="201.9" y="157.6">PCIe Slot</text>
<text x="41.9" y="167.8">PCIE30_REFCLK</text>
<text x="58.4" y="164">PCIE30_RX0</text>
<text x="80" y="163.5">PCIE30X2_PERSTn</text>
<text x="80" y="165.1">PCIE30X2_BUTTONRSTn</text>
<text x="201.9" y="162.7">PCIe Slot</text>
<text x="41.9" y="169.5">(RC:input)</text>
<text x="58.4" y="171.6">PCIE30_TX1</text>
<text x="80" y="171.6">PCIE30X1_CLKREQn</text>
<text x="80" y="173.3">PCIE30X1_WAKEn</text>
<text x="58.4" y="174.2">PCIE30_RX1</text>
<text x="80" y="174.9">PCIE30X1_PERSTn</text>
<text x="80" y="176.6">PCIE30X1_BUTTONRSTn</text>
<text x="41.9" y="194.5">PCIE20_REFCLK</text>
<text x="41.9" y="196.1">(RC:output)</text>
<text x="58.4" y="197">PCIE20_RX</text>
<text x="58.4" y="193.2">PCIE20_TX</text>
<text x="80" y="193.2">PCIE20_CLKREQn</text>
<text x="80" y="194.9">PCIE20_WAKEn</text>
<text x="80" y="196.5">PCIE20_PERSTn</text>
<text x="201.9" y="194.5">PCIe Slot</text>
<text x="80" y="198.2">PCIE20_BUTTONRSTn</text>
</g>
<g font-size="1.5" fill="#00f">
<text x="191.8" y="151.4">100MHz</text>
<text x="262.9" y="152.7">100MHz</text>
<text x="191.8" y="156.5">100MHz</text>
<text x="191.8" y="161.6">100MHz</text>
<text x="174" y="176.8">25MHz</text>
<text x="191.8" y="193.3">100MHz</text>
</g>
<text font-size="1.5" x="275.3" y="198.5">Rockchip Electronics Co., Ltd</text>
<g font-size="1.3">
<text x="259.5" y="201.5">Project:</text>
<text x="265.7" y="201.6">RK3568_AIoT_REF_SCH</text>
<text x="259.6" y="204">File:</text>
<text x="265.8" y="204.1">09.PCIE30/MULTI_PHY/VOP Fun Map</text>
</g>
<g font-size=".9">
<text x="30.7" y=".9">5</text>
<text x="89.5" y=".9">4</text>
<text x="148.4" y=".9">3</text>
<text x="207.3" y=".9">2</text>
<text x="266.2" y=".9">1</text>
<text x=".3" y="28">D</text>
<text x="296" y="28">D</text>
<text x=".3" y="79.8">C</text>
<text x="296" y="79.8">C</text>
<text x=".3" y="131.7">B</text>
<text x="296" y="131.7">B</text>
<text x=".3" y="183.5">A</text>
<text x="296" y="183.5">A</text>
<text x="30.7" y="209.6">5</text>
<text x="89.5" y="209.6">4</text>
<text x="148.4" y="209.6">3</text>
<text x="207.3" y="209.6">2</text>
<text x="259.5" y="208.1">Designed by:</text>
<text x="259.6" y="206.2">Date:</text>
<text x="265.8" y="206.2">Tuesday, September 26, 2023</text>
<text x="265.8" y="208.1">Zhangdz</text>
<text x="266.2" y="209.6">1</text>
<text x="271.5" y="208.1">Reviewed by:</text>
<text x="277.7" y="208.1">Default</text>
<text x="284.9" y="207.9">Sheet:</text>
<text x="285" y="206.2">Rev:</text>
<text x="289.3" y="206.2">V2.0</text>
<text x="289.7" y="207.9">10</text>
<text x="291.3" y="207.9">of 72</text>
</g>
</svg>
